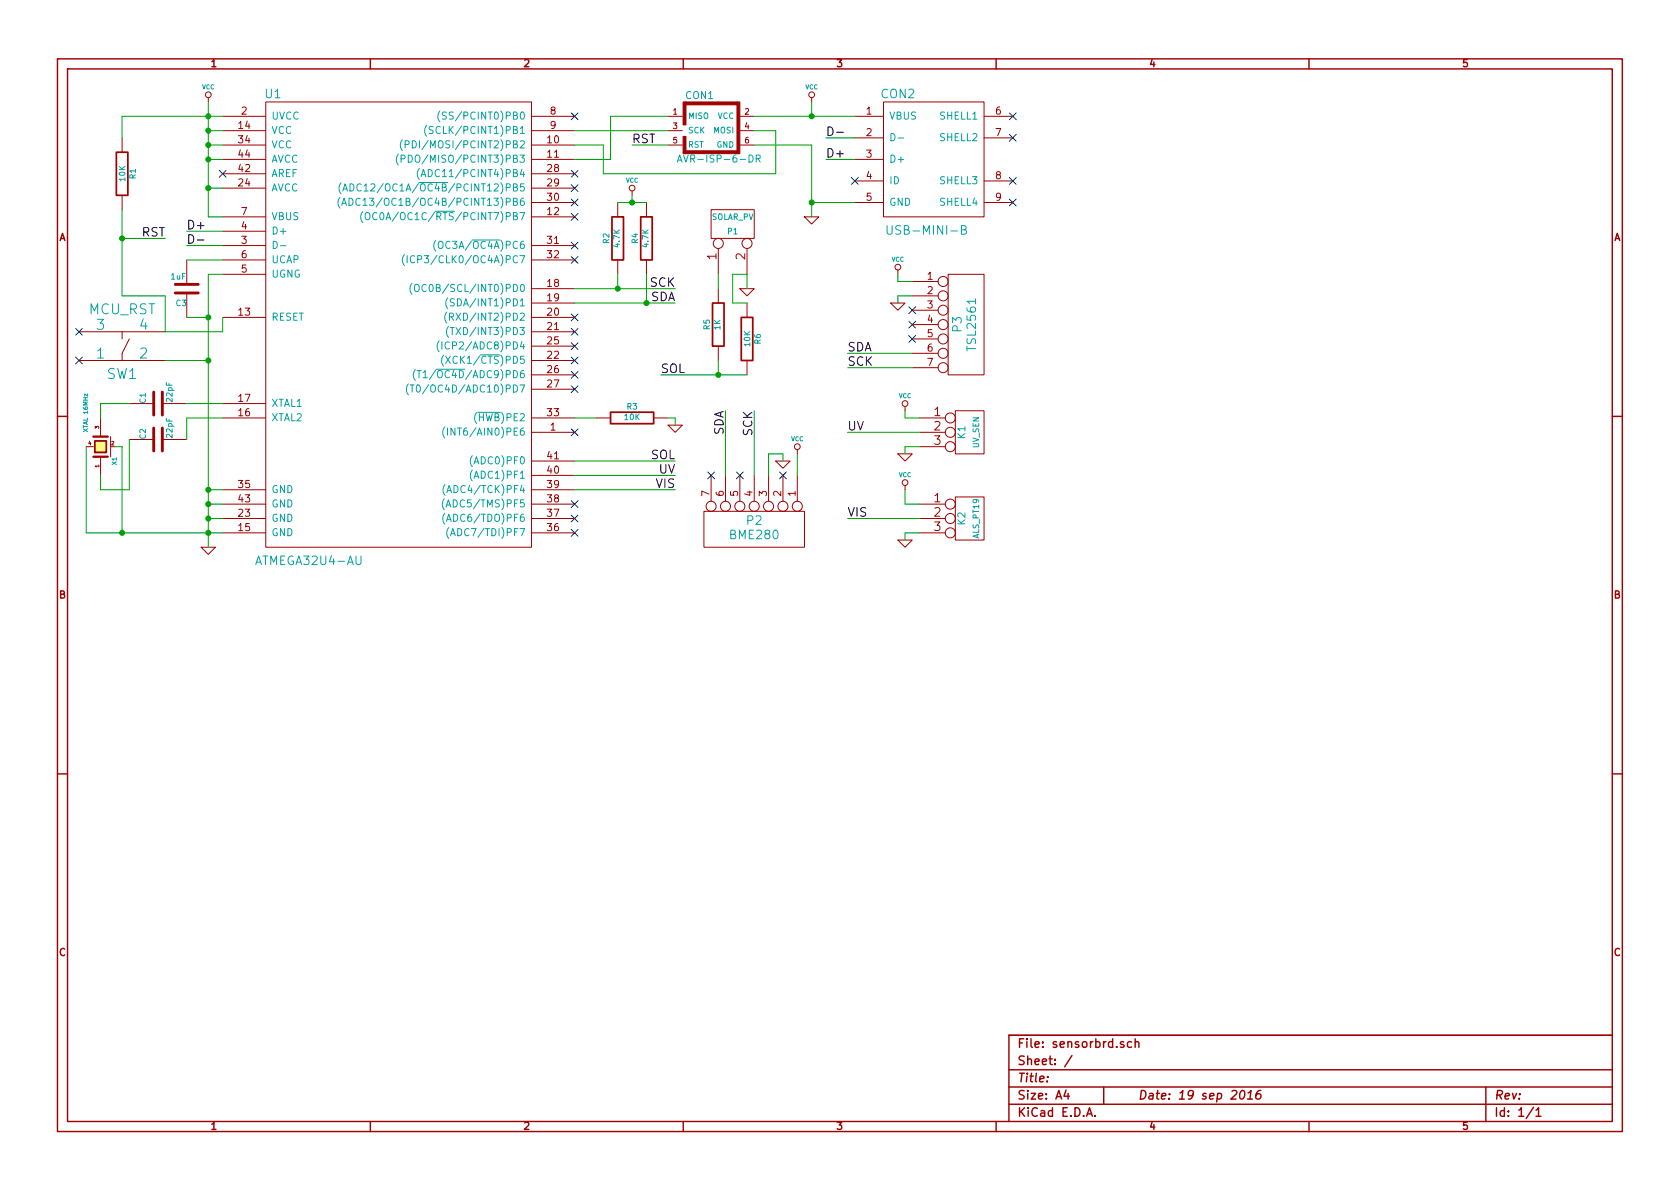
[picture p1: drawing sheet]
<svg xmlns="http://www.w3.org/2000/svg" width="297mm" height="210mm" viewBox="0 0 297 210" stroke-linecap="round" stroke-linejoin="round" font-family="sans-serif">
<g fill="none" stroke="#a00000" stroke-width=".25">
<path d="M10.2 10.4h276.6v189.7h-276.6zM11.9 12.2h273.2v186.1h-273.2zM65.5 10.4v1.8M120.8 10.4v1.8M176.1 10.4v1.8M231.4 10.4v1.8M10.2 73.6h1.7M285.1 73.6h1.7M10.2 136.8h1.7M285.1 136.8h1.7M65.5 198.3v1.8M120.8 198.3v1.8"/>
<path d="M176.1 198.3v1.8M178.4 189.2h106.7M178.4 195.3h106.7M178.4 192.2h106.7M185.2 190.4v.1M188.5 192.8l-.4 1h1M188.8 193.3v1.1M189.5 186.7l-1.3 1.9M192.1 197.4l.5-1.5 .5 1.5M192.3 197h.7M193.6 197.3v.1M195.1 192.2v3.1"/>
<path d="M198.7 184.3l-.4-.1-.2 .2 .1 .2 .5 .2v.3h-.6M200.1 184.3a.48 .48 0 0 0-.7 0v.8l.2 .1 .5-.1M200.7 184.3h.1a.36 .36 0 0 1 .6 .1v.8M200.7 183.7v1.5M219.4 193l.4-.2a.88 .88 0 0 1-.3 1.6l-.3-.3a1.19 1.19 0 0 1 .2-1.1zM220.5 194.4h.9M220.7 193.3l.5-.5-.2 1.6M222.9 192.8a.72 .72 0 0 0-.8 .7l-.1 .6 .3 .3 .5-.2 .1-.6a.49 .49 0 0 0-.8 .1M231.4 198.3v1.8M262.7 192.2v6.1M271.1 195.8l-1.3 2M271.6 196.3l.4-.4v1.5"/>
<path d="M271.6 197.4h.9M285.1 183.1h-106.7v15.2"/>
</g>
<g fill="none" stroke="#a00000" stroke-width=".18">
<path d="M36.8 17.3v.7M47 18h47v78.8h-47zM143.5 17.3v.7M156.2 18h17.8v20.3h-17.8zM21.6 24.4v2.5M21.6 34.5v2.6M39.4 20.6h7.6M39.4 38.3h7.6M39.4 23.1h7.6M39.4 25.6h7.6M39.4 28.2h7.6M39.4 30.7h7.6"/>
<path d="M39.4 33.3h7.6M94 20.6h7.6M94 38.3h7.6M94 23.1h7.6M94 25.6h7.6M94 35.8h7.6M94 28.2h7.6M94 30.7h7.6M94 33.3h7.6M109.2 35.8v2.5M111.8 33.8v.7M114.3 35.8v2.5"/>
<path d="M118.1 20.6h2.5M118.1 23.1h2.5M118.1 25.6h2.5M125.7 37.1h7.6v5.1h-7.6zM130.8 20.6h2.5M130.8 23.1h2.5M130.8 25.6h2.5M142.2 38.3h2.6l-1.3 1.3zM151.1 20.6h5.1M151.1 35.8h5.1M151.1 28.2h5.1M151.1 24.4h5.1"/>
<path d="M151.1 32h5.1M174 20.6h5.1M174 35.8h5.1M174 24.4h5.1M174 32h5.1M14 58.7h15.2M21.6 58.7v1.2M22.9 59.9l-1.3 2.6v1.2M33 46v4.3M33 51.8v4.3M39.4 43.4h7.6M39.4 40.9h7.6"/>
<path d="M39.4 48.5h7.6M39.4 46h7.6M39.4 56.1h7.6M94 43.4h7.6M94 46h7.6M94 56.1h7.6M94 58.7h7.6M94 51h7.6M94 53.6h7.6M109.2 46v2.5M114.3 46v2.5M127 43.9v4.6"/>
<path d="M127 51v2.6M130.8 51h2.5l-1.2 1.3zM132.1 43.9v4.6M132.1 53.6v2.5M157.5 53.6h2.5l-1.3 1.3zM158.7 47.7v.8M161.3 49.8h4.6M161.3 52.3h4.6M161.3 54.9h4.6M161.3 57.4h4.6M161.3 59.9h4.6M167.6 48.5h6.4v17.8h-6.4z"/>
<path d="M14 63.7h15.2M15.2 79h1.3M17.8 73.9v3.3M19.6 77.2v3.6M22.9 71.4h4.3M22.9 77.7h4.3M28.7 71.4h4.3M28.7 77.7h4.3M39.4 73.9h7.6M39.4 71.4h7.6M94 76.4h7.6M94 63.7h7.6"/>
<path d="M94 73.9h7.6M94 61.2h7.6M94 66.3h7.6M94 68.8h7.6M105.4 73.9h2.5M115.6 73.9h2.5M118.1 75.2h2.5l-1.2 1.2zM127 61.2v2.5M132.1 63.7v2.6M141 79.5v.8M160 71.9v.7M161.3 62.5h4.6"/>
<path d="M161.3 65h4.6M162.6 76.4h4.5M162.6 73.9h4.5M162.6 79h4.5M168.9 72.6h5.1v7.7h-5.1zM17.8 80.8v3.3M35.6 96.8h2.5l-1.3 1.2zM39.4 91.7h7.6M39.4 89.1h7.6M39.4 94.2h7.6M39.4 86.6h7.6M94 84.1h7.6"/>
<path d="M94 81.5h7.6M94 91.7h7.6M94 89.1h7.6M94 94.2h7.6M94 86.6h7.6M124.5 90.4h17.7v6.4h-17.7zM125.7 84.1v4.5M128.3 84.1v4.5M130.8 84.1v4.5M133.3 84.1v4.5M135.9 84.1v4.5M137.2 81.5h2.5l-1.3 1.3z"/>
<path d="M138.4 84.1v4.5M141 84.1v4.5M158.7 80.3h2.6l-1.3 1.2zM158.7 95.5h2.6l-1.3 1.3zM160 85.8v.8M162.6 91.7h4.5M162.6 89.1h4.5M162.6 94.2h4.5M168.9 87.9h5.1v7.6h-5.1z"/>
<circle cx="36.8" cy="16.8" r=".51"/>
<circle cx="143.5" cy="16.8" r=".51"/>
<circle cx="111.8" cy="33.3" r=".51"/>
<circle cx="127" cy="43" r=".89"/>
<circle cx="132.1" cy="43" r=".89"/>
<circle cx="158.8" cy="47.2" r=".51"/>
<circle cx="166.8" cy="49.8" r=".89"/>
<circle cx="166.8" cy="59.9" r=".89"/>
<circle cx="166.8" cy="57.4" r=".89"/>
<circle cx="166.8" cy="52.3" r=".89"/>
<circle cx="166.8" cy="54.9" r=".89"/>
<circle cx="141" cy="79" r=".51"/>
<circle cx="160" cy="71.4" r=".51"/>
<circle cx="166.8" cy="62.5" r=".89"/>
<circle cx="166.8" cy="65" r=".89"/>
<circle cx="168" cy="73.9" r=".89"/>
<circle cx="168" cy="79" r=".89"/>
<circle cx="168" cy="76.4" r=".89"/>
<circle cx="125.7" cy="89.5" r=".89"/>
<circle cx="128.3" cy="89.5" r=".89"/>
<circle cx="130.8" cy="89.5" r=".89"/>
<circle cx="133.3" cy="89.5" r=".89"/>
<circle cx="135.9" cy="89.5" r=".89"/>
<circle cx="138.4" cy="89.5" r=".89"/>
<circle cx="141" cy="89.5" r=".89"/>
<circle cx="160" cy="85.3" r=".51"/>
<circle cx="168" cy="91.7" r=".89"/>
<circle cx="168" cy="89.1" r=".89"/>
<circle cx="168" cy="94.2" r=".89"/>
</g>
<g fill="none" stroke="#00a0a0" stroke-width=".18">
<path d="M77.8 19.6a1.47 1.47 0 0 0 0 2M78.9 19.9l-.5-.1-.1 .1v.5l.6 .2v.2l-.2 .3-.5-.1M60.1 34.9a1.47 1.47 0 0 0 0 1.9M60.3 32.3a1.47 1.47 0 0 0 0 2M60.4 36.3l.4-1.3 .5 1.3M60.6 36h.5M60.6 33.8l.4-1.3 .4 1.3M60.7 33.4h.6M61.7 35a.64 .64 0 0 1 .7 .7 .64 .64 0 0 1-.7 .6zM61.9 32.5a.64 .64 0 0 1 .7 .6 .64 .64 0 0 1-.7 .7zM63.7 35.2a.5 .5 0 0 0-.6 0 .5 .5 0 0 0-.2 .6 .45 .45 0 0 0 .2 .5 .45 .45 0 0 0 .6-.1M63.9 32.6a.5 .5 0 0 0-.7 0 .5 .5 0 0 0-.1 .6 .45 .45 0 0 0 .2 .5 .45 .45 0 0 0 .6-.1"/>
<path d="M64.1 37.4a1.47 1.47 0 0 0 0 1.9M64.6 37.8l.2-.2a.45 .45 0 0 1 .6 .4v.4l-.2 .4h-.5a1.02 1.02 0 0 1-.1-1zM66.6 37.7a.5 .5 0 0 0-.6 0 .5 .5 0 0 0-.1 .6 .45 .45 0 0 0 .2 .5 .45 .45 0 0 0 .5-.1M70.4 27.2a1.47 1.47 0 0 0 0 2M70.9 28.1l.6-.1 .1-.4-.2-.2h-.5v1.3M71.1 24.7a1.47 1.47 0 0 0 0 1.9M71.6 25.5h.6l.1-.5-.2-.1h-.5v1.3M72.2 27.4a.64 .64 0 0 1 .7 .7 .64 .64 0 0 1-.7 .6zM72.9 24.9a.64 .64 0 0 1 .7 .6 .64 .64 0 0 1-.7 .7zM74.1 32.3h5.1M74.1 29.8a1.47 1.47 0 0 0 0 1.9M74.4 31.2l.5-1.2 .4 1.2"/>
<path d="M74.6 30.9h.6M75.4 22.2a1.47 1.47 0 0 0 0 1.9M76.6 22.4l-.5-.1-.2 .2 .1 .4 .5 .2 .1 .3-.2 .2h-.5M76.9 37.4h3.5M119.8 28.7l.4-1.3 .4 1.3M119.9 28.3h.6M133.7 28.1l.6-.1 .1-.5-.2-.1h-.5v1.3M134 28.1l.4 .6M156.8 39.9v1.2l.3 .3h.3l.3-.3v-1.2M157.5 23.6a.64 .64 0 0 1 .7 .7 .64 .64 0 0 1-.7 .6zM158.8 24.4h1M48.3 42.7a.64 .64 0 0 1 .7 .6 .64 .64 0 0 1-.7 .6z"/>
<path d="M49.6 43.5h.9M71.5 45a1.47 1.47 0 0 0 0 2M72 45.2v1.3M72.8 50.1a1.47 1.47 0 0 0 0 1.9M73.3 45.3a.5 .5 0 0 0-.6 0 .5 .5 0 0 0-.2 .6 .45 .45 0 0 0 .3 .5 .45 .45 0 0 0 .5-.1M73.3 50.5l.3-.2a.45 .45 0 0 1 .5 .4v.4l-.2 .4h-.4a1.02 1.02 0 0 1-.2-1zM77.1 42.5a1.47 1.47 0 0 0 0 1.9M77.5 42.8l.3-.1a.45 .45 0 0 1 .5 .4v.4l-.1 .4h-.5a1.02 1.02 0 0 1-.2-1.1zM79 55.2a1.47 1.47 0 0 0 0 1.9M79.2 52.6a1.47 1.47 0 0 0 0 2M79.3 57.7a1.47 1.47 0 0 0 0 2M79.5 56h.6v-.5l-.1-.1h-.5v1.2"/>
<path d="M79.6 57.9h.7M79.8 56l.4 .6M80 57.9v1.3M80.3 52.9l-.5-.1-.1 .2v.4l.6 .2v.3l-.2 .2-.5-.1M83.5 42.4h4.9M170 40.6h.7l.1-.3-.1-.3-.7-.1v1.5h.6l.3-.3a.41 .41 0 0 0-.4-.5M72.2 67.9a1.47 1.47 0 0 0 0 1.9M72.5 68.1h.7M72.9 68.1v1.2M73.4 65.3a1.47 1.47 0 0 0 0 2M73.7 68.2l.2-.1a.67 .67 0 0 1 .4 .6 .67 .67 0 0 1-.4 .6l-.2-.1-.1-.3zM73.7 65.5h.7"/>
<path d="M74.1 65.5v1.3M74.8 65.9l.4-.4v1.3M74.8 66.8h.7M77.1 65.3h5.1M77.6 60.3a1.47 1.47 0 0 0 0 1.9M78.1 60.4v1.3M78.4 62.8a1.47 1.47 0 0 0 0 1.9M78.6 75.5a1.47 1.47 0 0 0 0 1.9M78.8 63l.8 1.3M79.1 75.7v1.3M79.6 63l-.8 1.3M84.5 72.9h4"/>
<path d="M84.9 62.8h3.5M78.6 88.2a1.47 1.47 0 0 0 0 1.9M78.6 90.7a1.47 1.47 0 0 0 0 2M78.7 85.7a1.47 1.47 0 0 0 0 1.9M78.9 89.7l.4-1.3 .4 1.3M78.9 92.2l.4-1.3 .5 1.3M79 87.1l.4-1.3 .4 1.3M79 89.3h.6M79.3 93.3a1.47 1.47 0 0 0 0 1.9M79.7 94.7l.4-1.2 .4 1.2M79.8 94.4h.6M83.5 83.1a1.47 1.47 0 0 0 0 2"/>
<path d="M83.5 80.6a1.47 1.47 0 0 0 0 1.9"/>
</g>
<path d="M16.5 77.2h2.5M16.5 80.8h2.5" fill="none" stroke="#a00000" stroke-width=".41"/>
<path d="M16.8 78h2v2h-2z" fill="#ffff80" stroke="#ffff80" stroke-width=".25"/>
<path d="M20.6 26.9h2v7.6h-2zM108.2 38.3h2v7.7h-2zM113.3 38.3h2v7.7h-2zM126 53.6h2v7.6h-2zM131.1 56.1h2v7.6h-2zM16.8 78h2v2h-2zM107.9 72.9h7.7v2h-7.7z" fill="none" stroke="#a00000" stroke-width=".3"/>
<path d="M31 50.3h4.1M31 51.8h4.1M27.2 69.3v4.1M27.2 75.7v4.1M28.7 69.3v4.1M28.7 75.7v4.1" fill="none" stroke="#a00000" stroke-width=".51"/>
<g fill="#a00000" stroke="#a00000" stroke-width=".18">
<path d="M121.2 26.7h9.4v.5h-9.4z"/>
<path d="M121.2 18h9.1v.5h-9.1z"/>
<path d="M120.8 24.1h.5v3.1h-.5z"/>
<path d="M120.8 18h.5v4.1h-.5z"/>
<path d="M130.3 18h.5v9.2h-.5z"/>
</g>
<g fill="none" stroke="#0000c0" stroke-width=".18">
<path d="M101 20l1.2 1.2M102.2 20l-1.2 1.2M178.5 20l1.2 1.2M179.7 20l-1.2 1.2M38.8 30.1l1.2 1.2M40 30.1l-1.2 1.2M101 37.7l1.2 1.3M101 30.1l1.2 1.2M101 32.7l1.2 1.2M101 35.2l1.2 1.2M102.2 37.7l-1.2 1.3M102.2 30.1l-1.2 1.2"/>
<path d="M102.2 32.7l-1.2 1.2M102.2 35.2l-1.2 1.2M150.5 31.4l1.2 1.2M151.7 31.4l-1.2 1.2M178.5 23.8l1.2 1.2M178.5 31.4l1.2 1.2M178.5 35.2l1.2 1.2M179.7 23.8l-1.2 1.2M179.7 31.4l-1.2 1.2M179.7 35.2l-1.2 1.2M13.4 58.1l1.2 1.2M14.6 58.1l-1.2 1.2"/>
<path d="M101 55.5l1.2 1.2M101 58.1l1.2 1.2M101 42.8l1.2 1.2M101 45.4l1.2 1.2M102.2 55.5l-1.2 1.2M102.2 58.1l-1.2 1.2M102.2 42.8l-1.2 1.2M102.2 45.4l-1.2 1.2M160.7 56.8l1.2 1.2M160.7 59.3l1.2 1.2M160.7 54.2l1.2 1.3M161.9 56.8l-1.2 1.2"/>
<path d="M161.9 59.3l-1.2 1.2M161.9 54.2l-1.2 1.3M13.4 63.1l1.2 1.3M14.6 63.1l-1.2 1.3M101 63.1l1.2 1.3M101 60.6l1.2 1.2M101 65.7l1.2 1.2M101 68.2l1.2 1.2M101 75.8l1.2 1.3M102.2 63.1l-1.2 1.3M102.2 60.6l-1.2 1.2M102.2 65.7l-1.2 1.2"/>
<path d="M102.2 68.2l-1.2 1.2M102.2 75.8l-1.2 1.3M101 88.5l1.2 1.3M101 91.1l1.2 1.2M101 93.6l1.2 1.2M102.2 88.5l-1.2 1.3M102.2 91.1l-1.2 1.2M102.2 93.6l-1.2 1.2M125.1 83.5l1.2 1.2M126.3 83.5l-1.2 1.2M130.2 83.5l1.2 1.2M131.4 83.5l-1.2 1.2"/>
<path d="M137.8 83.5l1.2 1.2M139 83.5l-1.2 1.2"/>
</g>
<g fill="none" stroke="#00a000" stroke-width=".18">
<path d="M36.8 18v20.3h2.6M143.5 18v2.6M21.6 37.1v15.2h7.6v6.4h10.2v-2.6M36.8 23.1h2.6M36.8 25.6h2.6M36.8 28.2h2.6M36.8 33.3h2.6M39.4 20.6h-17.8v3.8M101.6 23.1h16.5M109.2 35.8h5.1M111.8 25.6h6.3M111.8 34.5v1.3"/>
<path d="M118.1 20.6h-10.2v7.6h-6.3M133.3 20.6h17.8M133.3 23.1h3.9v7.6h-30.5v-5.1h-5.1M133.3 25.6h10.2v12.7M143.5 35.8h7.6M146 28.2h5.1M146 24.4h5.1M21.6 42.2h7.6M33 56.1h3.8M33 46h6.4M33 40.9h6.4M33 43.4h6.4"/>
<path d="M39.4 48.5h-2.6v48.3M101.6 51h17.8M101.6 53.6h17.8M109.2 48.5v2.5M114.3 48.5v5.1M127 48.5v2.5M132.1 51v-2.5h-2.6v5.1h2.6M158.7 48.5v1.3h2.6M161.3 52.3h-2.6v1.3M15.2 79v15.2h24.2M20.3 79h1.3v15.2M22.9 77.7v8.9h-5.1v-2.5"/>
<path d="M22.9 71.4h-5.1v2.5M29.2 63.7h7.6M33 71.4h6.4M39.4 73.9h-6.4v3.8M101.6 73.9h3.8M116.8 66.3h15.3M118.1 73.9h1.3v1.3M127 63.7v2.6M128.3 72.6v11.5M133.3 72.6v11.5M149.9 62.5h11.4M149.9 65h11.4"/>
<path d="M149.9 76.4h12.7M160 72.6v1.3h2.6M162.6 79h-2.6v1.3M36.8 91.7h2.6M36.8 89.1h2.6M36.8 86.6h2.6M101.6 86.6h17.8M101.6 81.5h17.8M101.6 84.1h17.8M138.4 81.5v-1.2h-2.5v3.8M141 80.3v3.8M149.9 91.7h12.7"/>
<path d="M160 86.6v2.5h2.6M162.6 94.2h-2.6v1.3"/>
</g>
<g fill="#00a000" stroke="#00a000" stroke-width=".25">
<circle cx="36.8" cy="20.6" r=".41"/>
<circle cx="36.8" cy="23.1" r=".41"/>
<circle cx="36.8" cy="25.6" r=".41"/>
<circle cx="36.8" cy="28.2" r=".41"/>
<circle cx="36.8" cy="33.3" r=".41"/>
<circle cx="36.8" cy="94.2" r=".41"/>
<circle cx="36.8" cy="91.7" r=".41"/>
<circle cx="36.8" cy="89.1" r=".41"/>
<circle cx="36.8" cy="86.6" r=".41"/>
<circle cx="36.8" cy="56.1" r=".41"/>
<circle cx="36.8" cy="63.7" r=".41"/>
<circle cx="21.6" cy="94.2" r=".41"/>
<circle cx="21.6" cy="42.2" r=".41"/>
<circle cx="143.5" cy="20.6" r=".41"/>
<circle cx="143.5" cy="35.8" r=".41"/>
<circle cx="127" cy="66.3" r=".41"/>
<circle cx="111.8" cy="35.8" r=".41"/>
<circle cx="109.2" cy="51" r=".41"/>
<circle cx="114.3" cy="53.6" r=".41"/>
</g>
<path d="M146.4 22.4a.77 .77 0 0 1 .9 .8 .77 .77 0 0 1-.9 .8zM147.9 23.4h1.2M33.4 41.5a.77 .77 0 0 1 .9 .8 .77 .77 0 0 1-.9 .7zM34.9 42.4h1.2" fill="none" stroke="#000" stroke-width=".18"/>
<g font-size="2.5" fill="#00a0a0">
<text x="15.6" y="55.7">MCU_RST</text>
<text x="17.1" y="58.4">3</text>
<text x="24.7" y="58.4">4</text>
<text x="17.1" y="63.5">1</text>
<text x="24.7" y="63.5">2</text>
<text x="18.9" y="67.1">SW1</text>
</g>
<g font-size="2.1" fill="#00a0a0">
<text x="46.9" y="17.4">U1</text>
<text x="155.8" y="17.4">CON2</text>
<text x="157.9" y="41.6">USB-MINI-B</text>
<text x="170.1" y="58.7" transform="rotate(-90 170.1 58.7)">P3</text>
<text x="172.6" y="61.8" transform="rotate(-90 172.6 61.8)">TSL2561</text>
<text x="129.2" y="95.4">BME280</text>
<text x="132.1" y="92.9">P2</text>
<text x="45.6" y="100">ATMEGA32U4-AU</text>
</g>
<g font-size="2.1">
<text x="111.8" y="25.4">RST</text>
<text x="146" y="27.9">D+</text>
<text x="25" y="41.9">RST</text>
<text x="33" y="40.6">D+</text>
<text x="114.9" y="53.3">SDA</text>
<text x="114.9" y="50.8">SCK</text>
<text x="149.9" y="62.2">SDA</text>
<text x="149.9" y="64.8">SCK</text>
<text x="116.8" y="66">SOL</text>
<text x="128" y="77.1" transform="rotate(-90 128 77.1)">SDA</text>
<text x="133.1" y="77.1" transform="rotate(-90 133.1 77.1)">SCK</text>
<text x="149.9" y="76.2">UV</text>
<text x="115" y="81.3">SOL</text>
<text x="116.4" y="83.8">UV</text>
<text x="116" y="86.4">VIS</text>
<text x="149.9" y="91.4">VIS</text>
</g>
<g font-size="2.1" fill="#a00000">
<text x="126.7" y="45.9" transform="rotate(-90 126.7 45.9)">1</text>
<text x="131.8" y="45.9" transform="rotate(-90 131.8 45.9)">2</text>
<text x="165.2" y="73.7">1</text>
<text x="165.2" y="76.2">2</text>
<text x="165.2" y="78.7">3</text>
<text x="165.2" y="88.9">1</text>
<text x="165.2" y="91.4">2</text>
<text x="165.2" y="94">3</text>
<text x="179.9" y="185.4">File: sensorbrd.sch</text>
<text x="179.9" y="191.5">Title:</text>
<text x="179.9" y="188.4">Sheet: /</text>
<text x="179.9" y="197.6">KiCad E.D.A.</text>
<text x="179.9" y="194.5">Size: A4</text>
<text x="201.2" y="194.5">Date: 19 sep 2016</text>
<text x="264.2" y="194.5">Rev:</text>
<text x="264.2" y="197.6">Id: 1/1</text>
</g>
<g font-size="1.8" fill="#a00000">
<text x="37.3" y="11.9">1</text>
<text x="92.7" y="11.9">2</text>
<text x="148" y="11.9">3</text>
<text x="203.3" y="11.9">4</text>
<text x="258.6" y="11.9">5</text>
<text x="42.2" y="22.9">14</text>
<text x="42.7" y="20.3">2</text>
<text x="97.3" y="20.3">8</text>
<text x="97.3" y="22.9">9</text>
<text x="153.2" y="20.3">1</text>
<text x="176" y="20.3">6</text>
<text x="42.2" y="25.4">34</text>
<text x="42.2" y="27.9">44</text>
<text x="96.8" y="25.4">10</text>
<text x="96.8" y="27.9">11</text>
<text x="153.2" y="24.1">2</text>
<text x="153.2" y="27.9">3</text>
<text x="176" y="24.1">7</text>
<text x="42.2" y="30.5">42</text>
<text x="42.2" y="33">24</text>
<text x="96.8" y="35.6">30</text>
<text x="96.8" y="30.5">28</text>
<text x="96.8" y="33">29</text>
<text x="153.2" y="31.7">4</text>
<text x="153.2" y="35.6">5</text>
<text x="176" y="31.7">8</text>
<text x="176" y="35.6">9</text>
<text x="42.7" y="40.6">4</text>
<text x="42.7" y="38.1">7</text>
<text x="96.8" y="38.1">12</text>
<text x="10.4" y="42.7">A</text>
<text x="42.7" y="43.2">3</text>
<text x="42.7" y="45.7">6</text>
<text x="96.8" y="43.2">31</text>
<text x="96.8" y="45.7">32</text>
<text x="285.3" y="42.7">A</text>
<text x="42.7" y="48.3">5</text>
<text x="96.8" y="50.8">18</text>
<text x="96.8" y="53.3">19</text>
<text x="164" y="49.5">1</text>
<text x="164" y="52.1">2</text>
<text x="42.2" y="55.9">13</text>
<text x="96.8" y="55.9">20</text>
<text x="96.8" y="58.4">21</text>
<text x="164" y="54.6">3</text>
<text x="164" y="57.1">4</text>
<text x="164" y="59.7">5</text>
<text x="96.8" y="63.5">22</text>
<text x="96.8" y="61">25</text>
<text x="164" y="62.2">6</text>
<text x="164" y="64.8">7</text>
<text x="42.2" y="71.1">17</text>
<text x="96.8" y="66">26</text>
<text x="96.8" y="68.6">27</text>
<text x="42.2" y="73.7">16</text>
<text x="96.8" y="73.7">33</text>
<text x="97.3" y="76.2">1</text>
<text x="96.8" y="83.8">40</text>
<text x="96.8" y="81.3">41</text>
<text x="42.2" y="88.9">43</text>
<text x="42.2" y="86.4">35</text>
<text x="96.8" y="88.9">38</text>
<text x="96.8" y="86.4">39</text>
<text x="125.5" y="87.7" transform="rotate(-90 125.5 87.7)">7</text>
<text x="128" y="87.7" transform="rotate(-90 128 87.7)">6</text>
<text x="130.6" y="87.7" transform="rotate(-90 130.6 87.7)">5</text>
<text x="133.1" y="87.7" transform="rotate(-90 133.1 87.7)">4</text>
<text x="135.6" y="87.7" transform="rotate(-90 135.6 87.7)">3</text>
<text x="138.2" y="87.7" transform="rotate(-90 138.2 87.7)">2</text>
<text x="140.7" y="87.7" transform="rotate(-90 140.7 87.7)">1</text>
<text x="42.2" y="91.4">23</text>
<text x="42.2" y="94">15</text>
<text x="96.8" y="94">36</text>
<text x="96.8" y="91.4">37</text>
<text x="10.4" y="105.9">B</text>
<text x="285.3" y="105.9">B</text>
<text x="10.4" y="169.1">C</text>
<text x="285.3" y="169.1">C</text>
<text x="37.3" y="199.8">1</text>
<text x="92.7" y="199.8">2</text>
<text x="148" y="199.8">3</text>
<text x="203.3" y="199.8">4</text>
<text x="258.6" y="199.8">5</text>
</g>
<g font-size="1.8" fill="#00a0a0">
<text x="121.3" y="17.6">CON1</text>
<text x="48" y="21.2">UVCC</text>
<text x="48" y="23.7">VCC</text>
<text x="76.8" y="23.7">(SCLK/PCINT1)PB1</text>
<text x="79.2" y="21.2">(SS/PCINT0)PB0</text>
<text x="157.2" y="21.2">VBUS</text>
<text x="166.2" y="21.2">SHELL1</text>
<text x="48" y="26.3">VCC</text>
<text x="48" y="28.8">AVCC</text>
<text x="72.7" y="28.8">(PDO/MISO/PCINT3)PB3</text>
<text x="73.6" y="26.3">(PDI/MOSI/PCINT2)PB2</text>
<text x="121.2" y="28.8">AVR-ISP-6-DR</text>
<text x="157.2" y="28.8">D+</text>
<text x="166.2" y="25">SHELL2</text>
<text x="48" y="31.4">AREF</text>
<text x="48" y="33.9">AVCC</text>
<text x="64" y="33.9">(ADC12/OC1A/OC4B/PCINT12)PB5</text>
<text x="75.8" y="31.4">(ADC11/PCINT4)PB4</text>
<text x="157.2" y="32.6">ID</text>
<text x="166.2" y="32.6">SHELL3</text>
<text x="48" y="41.5">D+</text>
<text x="48" y="39">VBUS</text>
<text x="64" y="36.4">(ADC13/OC1B/OC4B/PCINT13)PB6</text>
<text x="67.2" y="39">(OC0A/OC1C/RTS/PCINT7)PB7</text>
<text x="157.2" y="36.4">GND</text>
<text x="166.2" y="36.4">SHELL4</text>
<text x="48" y="46.6">UCAP</text>
<text x="73.9" y="46.6">(ICP3/CLK0/OC4A)PC7</text>
<text x="78" y="44.1">(OC3A/OC4A)PC6</text>
<text x="48" y="49.1">UGNG</text>
<text x="75.1" y="51.7">(OC0B/SCL/INT0)PD0</text>
<text x="48" y="56.8">RESET</text>
<text x="80.3" y="56.8">(RXD/INT2)PD2</text>
<text x="80.3" y="54.2">(SDA/INT1)PD1</text>
<text x="80.5" y="59.3">(TXD/INT3)PD3</text>
<text x="79.1" y="61.8">(ICP2/ADC8)PD4</text>
<text x="79.6" y="64.4">(XCK1/CTS)PD5</text>
<text x="74.6" y="69.5">(T0/OC4D/ADC10)PD7</text>
<text x="75.6" y="66.9">(T1/OC4D/ADC9)PD6</text>
<text x="48" y="74.5">XTAL2</text>
<text x="48" y="72">XTAL1</text>
<text x="80.1" y="77.1">(INT6/AIN0)PE6</text>
<text x="84.2" y="74.5">(HWB)PE2</text>
<text x="170.7" y="77.6" transform="rotate(-90 170.7 77.6)">K1</text>
<text x="83.7" y="82.2">(ADC0)PF0</text>
<text x="48" y="89.8">GND</text>
<text x="48" y="87.2">GND</text>
<text x="79.5" y="89.8">(ADC5/TMS)PF5</text>
<text x="79.6" y="87.2">(ADC4/TCK)PF4</text>
<text x="83.7" y="84.7">(ADC1)PF1</text>
<text x="48" y="92.3">GND</text>
<text x="48" y="94.9">GND</text>
<text x="79.5" y="92.3">(ADC6/TDO)PF6</text>
<text x="80.4" y="94.9">(ADC7/TDI)PF7</text>
<text x="170.7" y="92.8" transform="rotate(-90 170.7 92.8)">K2</text>
</g>
<g font-size="1.4" fill="#a00000">
<text x="119" y="20.3">1</text>
<text x="119" y="22.9">3</text>
<text x="131.7" y="20.3">2</text>
<text x="131.7" y="22.9">4</text>
<text x="119" y="25.4">5</text>
<text x="131.7" y="25.4">6</text>
</g>
<g font-size="1.4" fill="#00a0a0">
<text x="121.7" y="21.1">MISO</text>
<text x="121.7" y="23.6">SCK</text>
<text x="126.2" y="23.6">MOSI</text>
<text x="126.8" y="21.1">VCC</text>
<text x="121.7" y="26.2">RST</text>
<text x="126.6" y="26.2">GND</text>
<text x="22.2" y="32" transform="rotate(-90 22.2 32)">10K</text>
<text x="24.1" y="31.6" transform="rotate(-90 24.1 31.6)">R1</text>
<text x="125.7" y="38.9">SOLAR_PV</text>
<text x="128.7" y="41.5">P1</text>
<text x="107.8" y="43" transform="rotate(-90 107.8 43)">R2</text>
<text x="109.6" y="43.7" transform="rotate(-90 109.6 43.7)">4.7K</text>
<text x="112.9" y="43" transform="rotate(-90 112.9 43)">R4</text>
<text x="114.7" y="43.7" transform="rotate(-90 114.7 43.7)">4.7K</text>
<text x="30.3" y="49.5">1uF</text>
<text x="31.1" y="54.2">C3</text>
<text x="125.6" y="58.3" transform="rotate(-90 125.6 58.3)">R5</text>
<text x="127.4" y="58.3" transform="rotate(-90 127.4 58.3)">1K</text>
<text x="132.7" y="61.2" transform="rotate(-90 132.7 61.2)">10K</text>
<text x="134.5" y="60.8" transform="rotate(-90 134.5 60.8)">R6</text>
<text x="25.8" y="71.3" transform="rotate(-90 25.8 71.3)">C1</text>
<text x="30.5" y="71" transform="rotate(-90 30.5 71)">22pF</text>
<text x="25.8" y="77.6" transform="rotate(-90 25.8 77.6)">C2</text>
<text x="30.5" y="77.4" transform="rotate(-90 30.5 77.4)">22pF</text>
<text x="110.4" y="74.3">10K</text>
<text x="110.9" y="72.5">R3</text>
<text x="173.2" y="79.3" transform="rotate(-90 173.2 79.3)">UV_SEN</text>
<text x="173.2" y="95.2" transform="rotate(-90 173.2 95.2)">ALS_PT19</text>
</g>
<g font-size="1.1" fill="#00a0a0">
<text x="35.7" y="15.8">VCC</text>
<text x="142.4" y="15.8">VCC</text>
<text x="110.6" y="32.3">VCC</text>
<text x="157.6" y="46.3">VCC</text>
<text x="158.9" y="70.4">VCC</text>
<text x="15.6" y="76.2" transform="rotate(-90 15.6 76.2)">XTAL 16MHz</text>
<text x="20.7" y="82.2" transform="rotate(-90 20.7 82.2)">X1</text>
<text x="139.9" y="78">VCC</text>
<text x="158.9" y="84.4">VCC</text>
</g>
<g font-size=".9" fill="#a00000">
<text x="17.5" y="75.8" transform="rotate(-90 17.5 75.8)">3</text>
<text x="15.6" y="78.7">4</text>
<text x="17.5" y="82.6" transform="rotate(-90 17.5 82.6)">1</text>
<text x="19.7" y="78.7">2</text>
</g>
</svg>
